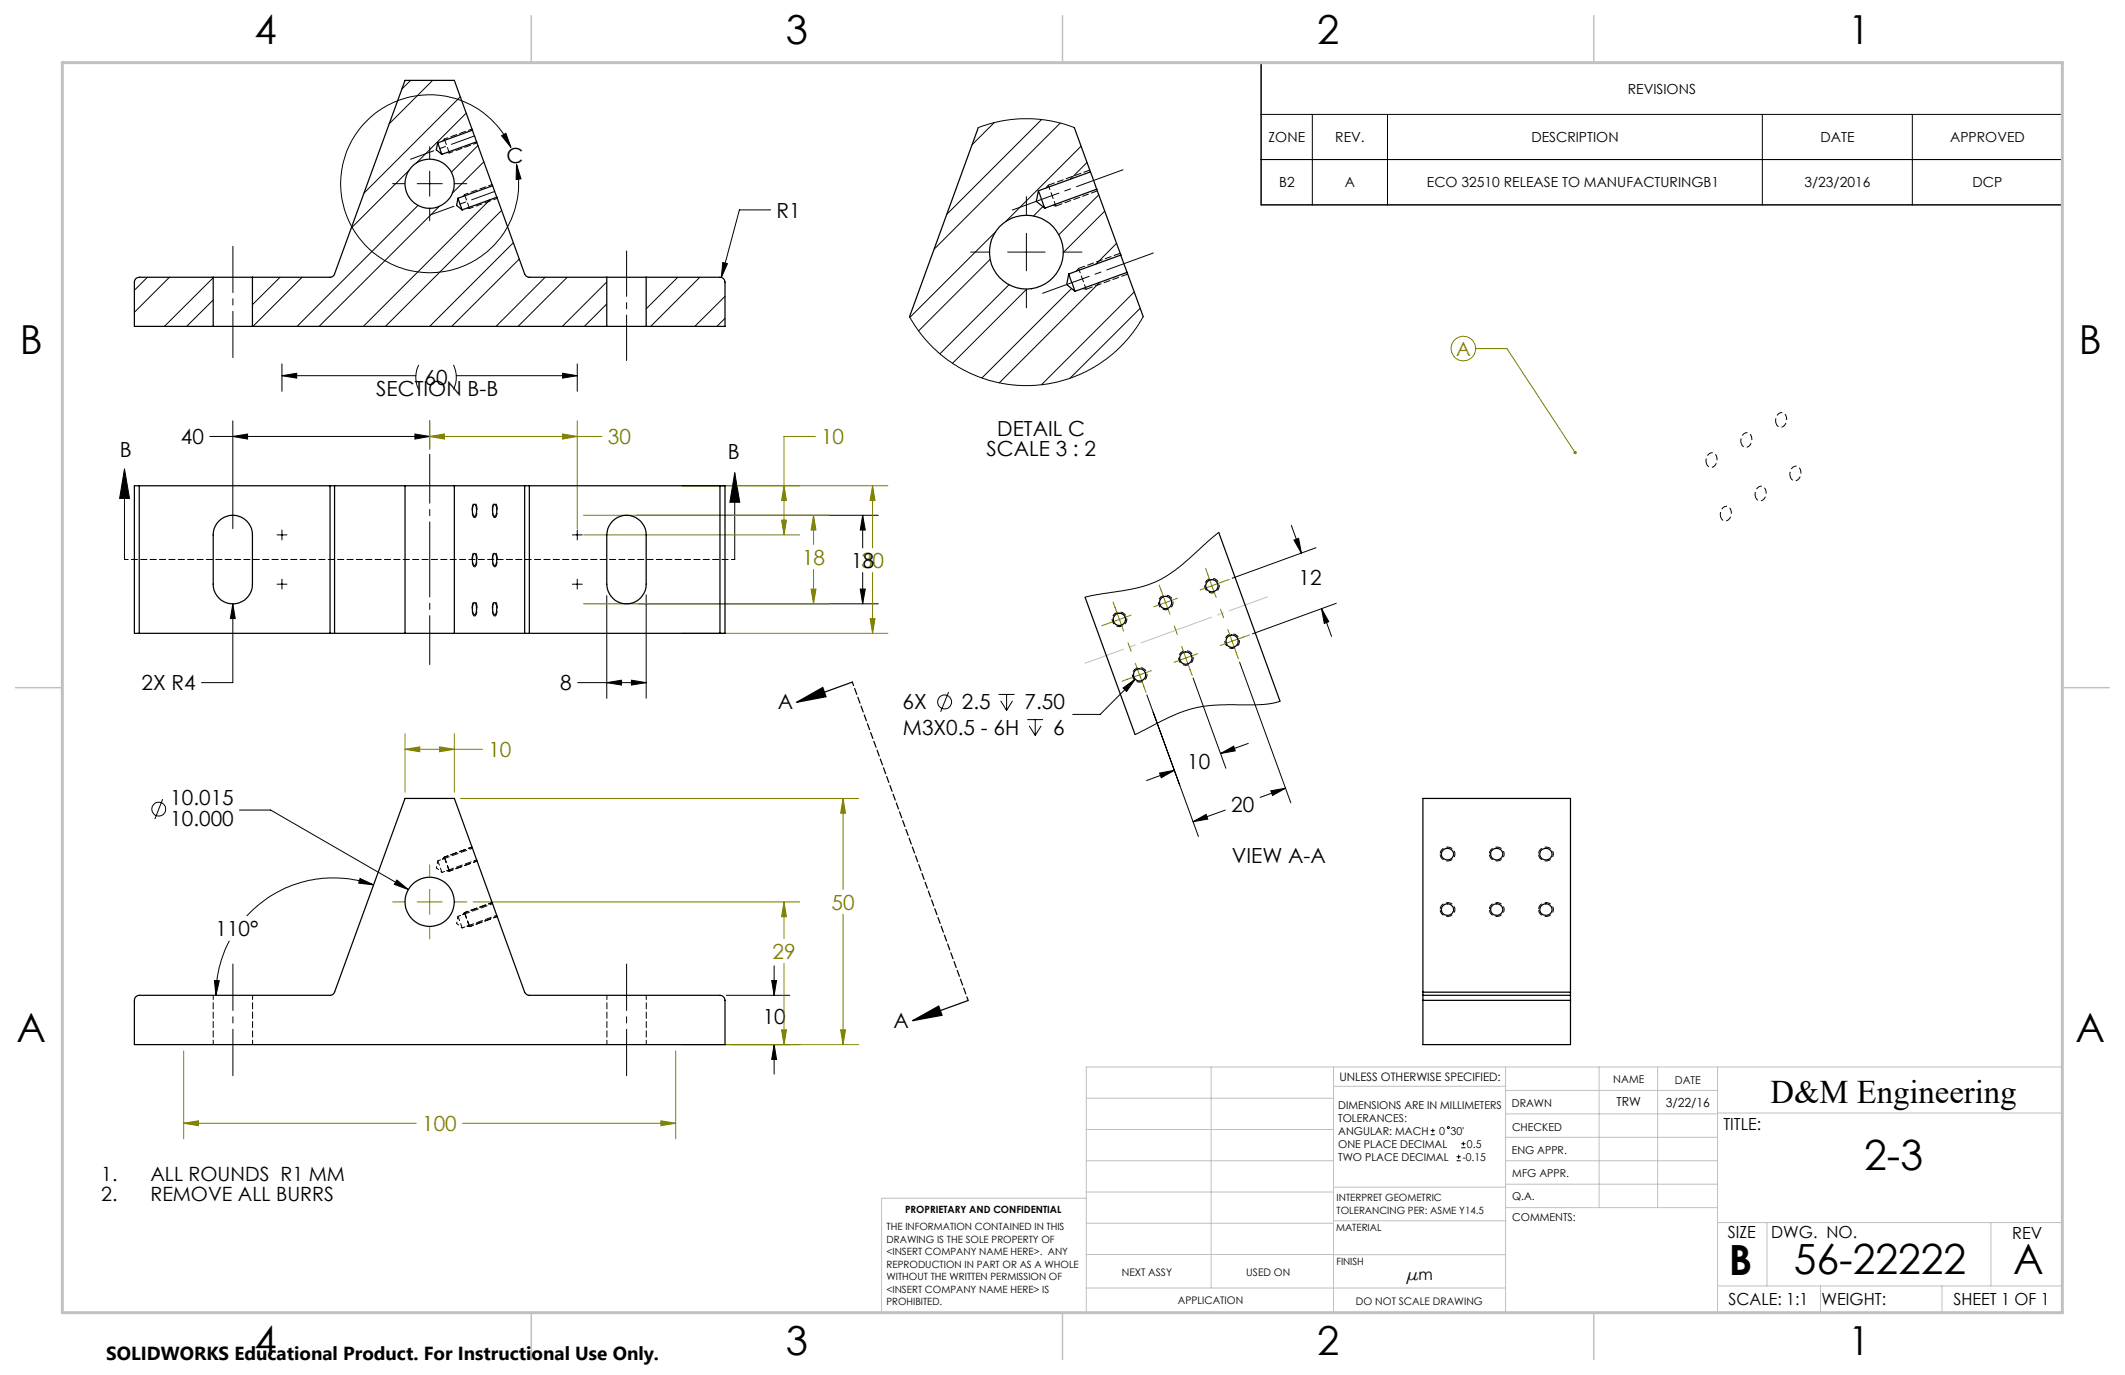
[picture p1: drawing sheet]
<svg xmlns="http://www.w3.org/2000/svg" width="432mm" height="279mm" viewBox="0 0 432 279" stroke-linecap="round" stroke-linejoin="round" font-family="sans-serif">
<g fill="none" stroke="#000" stroke-width=".2">
<path d="M256.3 12.7h162.8v28.9h-162.8zM79.8 37.3h2.4M84.8 37.3h5.1M87.3 29.8v2.4M87.3 34.8v5.1M92.4 37.3h2.5M101.9 27.6l.9-.5 1 2.9zM103.8 30a18.1 18.1 0 0 0-29.7-5 18.1 18.1 0 0 0 7 29.3 18.1 18.1 0 0 0 24.3-17.9l-.4-3M105 33.4l.9 2.9-1 .2zM208.6 39.9v3.7M256.3 32.4h162.8M256.3 23.2h162.8"/>
<path d="M266.7 23.2v18.4M281.9 23.2v18.4M358.1 23.2v18.4M388.6 23.2v18.4M87.3 42.4v2.5M146.9 53.3l.9 .3-1.2 2.8zM156.6 42.7h-6.4l-3.6 13.7M197.2 51.2h3.7M204.8 51.2h7.6M208.6 47.4v7.6M208.6 58.8v3.7M216.2 51.2h3.7"/>
<path d="M57.3 76.3l3-.5v1zM57.3 73.9v5.6M57.3 76.3h27.2M85.1 74.2a5.5 5.5 0 0 0 0 5M92.1 74.2a5.8 5.8 0 0 1 0 5M92.7 76.3h24.6M114.3 75.8l3 .5-3 .5zM117.3 73.9v5.6M25.3 95.3l1 6h-2zM25.3 95.3v18.4M42.6 88.7h44.7M47.3 88.7l3-.5v1z"/>
<path d="M47.3 85.5v21.9M84.3 88.2l3 .5-3 .5zM87.3 85.5v5.6M149.3 96.1l1 6h-2zM149.3 96.1v17.6M56.3 118.7h2M56.3 108.7h2M57.3 107.7v2M57.3 117.7v2M116.3 118.7h2M116.3 108.7h2M117.3 107.7v2"/>
<path d="M117.3 117.7v2M129.4 104.7h49.1M174.8 119.7h1l-.5 3zM175.3 104.7l.5 3h-1zM175.3 104.7v6.6M175.3 116.3v6.4M262.4 106.8l2 5.6M262.9 109.7l1-.3 .5 3zM267.4 111.3l-17 6.2M47.3 122.7l.5 3h-1zM47.3 122.7v16h-6.3M117.4 138.7h13.9"/>
<path d="M123.3 138.7l3-.5v1zM123.3 121v20.9M128.3 138.2l3 .5-3 .5zM129.8 122.7h48.7M131.3 120.9v21M228.2 139.8l2.5-1.8-1.8 2.5zM230.7 138l-7.1 7.2h-5.6M242.4 137.8l6.7 18.3M251.9 134.5l10.4 28.6M268.5 123.7l1.5 2.6-.9 .4zM268.5 123.7l2.1 5.6M271.5 122.6l-17 6.2"/>
<path d="M192.8 140.6l-1.7 4M202.9 141.1h3.3M203.3 142.4l1.2 2M204.5 141.1v3.3M205.7 142.4l-1.2 2M208.7 146.2h3.2M209.1 147.5l1.3 1.9M210.4 146.2v3.2M211.6 147.5l-1.2 1.9M233 141.2l10.5 28.8M235.6 157.1l3-.6-2.6 1.5zM238.6 156.5l-5.6 2.1"/>
<path d="M248 153.1l2.7-1.5 .3 1zM253.6 151.1l-5.6 2M33.1 162.4l-1.6 4M48.6 164.6h6.4l28 16.2M73.2 178.5l2.7 1.3-3-.3zM75.9 179.8a24 24 0 0 0-25.8 6.3M80.6 178.8l2.4 2-2.9-1.1zM242.4 167l2.7-1.5 .3 .9zM249 164.6l-6.6 2.4M258.2 160.7l3-.5-2.6 1.4zM261.2 160.2l-5.2 1.8M43.6 199.2l1 .1-.7 2.9z"/>
<path d="M46.6 191.2a23.3 23.3 0 0 0-2.7 11M156.8 199.2h1l-.5 3zM157.3 196.3v5.9M147.6 202.2h12.9M148.6 212.3h11.9M157.3 212.3l.5 3h-1zM157.3 212.3v6M290.7 230.6h.8M290.7 229.7h.8M291.1 229.3v.9M296 235.9h.8M296 235.1h.8"/>
<path d="M296.4 234.6v.9M296.9 233.2h.9M296.9 232.4h.9M297.4 232v.8"/>
<circle cx="191.9" cy="142.6" r="1.41"/>
<circle cx="32.2" cy="164.4" r="1.41"/>
<circle cx="294.3" cy="229.1" r=".21"/>
</g>
<path d="M173.2 138.6l-11.3 4.1M161.9 142.7l5.3-3 .7 1.9zM185.5 207.4l5.2-3 .7 1.9zM196.7 203.3l-11.2 4.1" fill="none" stroke="#000" stroke-width=".25"/>
<g fill="none" stroke="#808000" stroke-width=".2">
<path d="M299.9 70.8h6.3l13.9 21.2M87.3 85.5v5.8M87.3 88.7h35M87.3 88.7l3-.5v1zM114.3 88.2l3 .5-3 .5zM117.3 85.5v21.9M138.5 98.7h41.9M159.3 98.7l.5 3h-1zM165.7 88.7h-6.4v20M177.3 98.7v12.6M177.3 98.7l.5 3h-1zM118.6 108.7h43.9"/>
<path d="M118.6 104.7h49.9M158.8 105.7h1l-.5 3zM164.8 119.7h1l-.5 3zM165.3 104.7v6M165.3 115.7v7M165.3 104.7l.5 3h-1zM177.3 116.3v12.4M235.5 118.9l1.4 3.5M245 115.5l1.2 3.5M246.2 119l.9 2.4M246.2 119l-2.3 .9M249.8 117.7l-3.6 1.3"/>
<path d="M118.6 122.7h49.9M138.5 128.7h41.9M176.8 125.7h1l-.5 3zM226.2 122.3l1.3 3.6M227.5 125.9l.8 2.3M227.5 125.9l-3.6 1.2M229.8 125l-2.3 .9M230.7 134.8l.9 2.3M231.6 137.1l1.3 3.6M231.6 137.1l-3.6 1.3M234 136.3l-2.4 .8M236.9 122.4l.8 2.4"/>
<path d="M236.9 122.4l-2.4 .9M239.3 121.6l-2.4 .8M240.1 131.3l.8 2.4M240.9 133.7l1.4 3.6M240.9 133.7l-2.3 .9M243.3 132.9l-2.4 .8M249.5 127.9l.9 2.4M250.4 130.3l1.2 3.5M250.4 130.3l-2.4 .9M253.9 129l-3.5 1.3M82.3 149.1v11.9M82.3 152.3h15.7"/>
<path d="M82.3 152.3l3-.5v1zM89.3 151.8l3 .5-3 .5zM92.3 149.1v11.9M87.3 175.7v2.5M93.6 162.2h80.9M171.3 162.2v18.5M171.3 162.2l.5 3h-1zM79.8 183.3h2.4M84.8 183.3h5.1M87.3 180.7v5.1M87.3 188.3v2.5M92.4 183.3h2.5"/>
<path d="M96.1 183.3h66.4M159.3 183.3v7.4M159.3 195.8v16.5M159.3 183.3l.5 3h-1zM171.3 185.8v26.5M37.3 213.5v17.9M137.3 213.5v17.9M138.5 212.3h36M158.8 209.3h1l-.5 3zM170.8 209.3h1l-.5 3zM37.3 228.2h47.3M37.3 228.2l3-.4v.9z"/>
<path d="M94 228.2h43.3M134.3 227.8l3 .4-3 .5z"/>
<circle cx="297.4" cy="70.8" r="2.49"/>
</g>
<path d="M292.6 173.5a1.45 1.45 0 0 1 1.5-1.5 1.45 1.45 0 0 1 1.5 1.5 1.45 1.45 0 0 1-1.5 1.4h-.2a1.44 1.44 0 0 1-1.3-1.4M302.6 173.5a1.45 1.45 0 0 1 1.5-1.5 1.45 1.45 0 0 1 1.5 1.5 1.45 1.45 0 0 1-1.5 1.4h-.2a1.44 1.44 0 0 1-1.3-1.4M312.6 173.5a1.45 1.45 0 0 1 1.5-1.5 1.45 1.45 0 0 1 1.5 1.5 1.45 1.45 0 0 1-1.5 1.4h-.2a1.44 1.44 0 0 1-1.3-1.4M292.6 184.8a1.45 1.45 0 0 1 1.5-1.5 1.45 1.45 0 0 1 1.5 1.5 1.45 1.45 0 0 1-1.5 1.4h-.2a1.44 1.44 0 0 1-1.3-1.4M302.6 184.8a1.45 1.45 0 0 1 1.5-1.5 1.45 1.45 0 0 1 1.5 1.5 1.45 1.45 0 0 1-1.5 1.4h-.2a1.44 1.44 0 0 1-1.3-1.4M312.6 184.8a1.45 1.45 0 0 1 1.5-1.5 1.45 1.45 0 0 1 1.5 1.5 1.45 1.45 0 0 1-1.5 1.4h-.2a1.44 1.44 0 0 1-1.3-1.4" fill="none" stroke="#000" stroke-width=".2" stroke-dasharray="1.3 .6" stroke-dashoffset="-.1" stroke-linecap="butt"/>
<path d="M96.4 115.2a2.61 2.61 0 0 1-.2-2.9 .34 .34 0 0 1 .4-.1 .34 .34 0 0 1 .2 .5 2.49 2.49 0 0 1-.4 2.5M96.4 105.2a2.61 2.61 0 0 1-.2-2.9 .34 .34 0 0 1 .4-.1 .34 .34 0 0 1 .2 .5 2.49 2.49 0 0 1-.4 2.5M100.5 115.2a2.61 2.61 0 0 1-.2-2.9 .34 .34 0 0 1 .5-.1 .34 .34 0 0 1 .1 .5 2.49 2.49 0 0 1-.4 2.5M100.5 105.2a2.61 2.61 0 0 1-.2-2.9 .34 .34 0 0 1 .5-.1 .34 .34 0 0 1 .1 .5 2.49 2.49 0 0 1-.4 2.5M96.4 125.2a2.61 2.61 0 0 1-.2-2.9 .34 .34 0 0 1 .4-.1 .34 .34 0 0 1 .2 .5 2.49 2.49 0 0 1-.4 2.5M100.5 125.2a2.61 2.61 0 0 1-.2-2.9 .34 .34 0 0 1 .5-.1 .34 .34 0 0 1 .1 .5 2.49 2.49 0 0 1-.4 2.5" fill="none" stroke="#000" stroke-width=".2" stroke-dasharray="1.3 .6" stroke-dashoffset=".1" stroke-linecap="butt"/>
<path d="M346.7 94.1a1.45 1.45 0 0 1 1.5-2 1.62 1.62 0 0 1 .7 1.7 1.62 1.62 0 0 1-1.3 1.2l-.6-.4-.3-.5M353.8 90a1.45 1.45 0 0 1 1.5-2 1.62 1.62 0 0 1 .6 1.7 1.62 1.62 0 0 1-1.3 1.2l-.5-.3-.3-.6M360.9 85.9a1.45 1.45 0 0 1 1.5-2 1.62 1.62 0 0 1 .6 1.7 1.62 1.62 0 0 1-1.3 1.2l-.6-.3-.2-.6M363.8 96.8a1.45 1.45 0 0 1 1.5-2 1.62 1.62 0 0 1 .6 1.7 1.62 1.62 0 0 1-1.3 1.2l-.6-.3-.2-.6M349.6 105a1.45 1.45 0 0 1 1.6-2 1.62 1.62 0 0 1 .6 1.6 1.62 1.62 0 0 1-1.3 1.3l-.6-.4-.3-.5M356.7 100.9a1.45 1.45 0 0 1 1.5-2 1.62 1.62 0 0 1 .6 1.7 1.62 1.62 0 0 1-1.3 1.2l-.5-.3-.3-.6" fill="none" stroke="#000" stroke-width=".2" stroke-dasharray="1.3 .6" stroke-dashoffset=".3" stroke-linecap="butt"/>
<path d="M244.9 119.5a1.5 1.5 0 0 1 1.4-2 1.5 1.5 0 0 1 1.3 2.1 1.5 1.5 0 0 1-2.4 .4l-.3-.5M226.1 126.4a1.5 1.5 0 0 1 1.4-2.1 1.5 1.5 0 0 1 1.3 2.2 1.5 1.5 0 0 1-2.4 .4l-.3-.5M230.2 137.6a1.5 1.5 0 0 1 1.4-2 1.5 1.5 0 0 1 1.3 2.2 1.5 1.5 0 0 1-2.4 .3l-.3-.5M235.5 122.9a1.5 1.5 0 0 1 1.4-2 1.5 1.5 0 0 1 1.3 2.2 1.5 1.5 0 0 1-2.4 .3l-.3-.5M239.6 134.2a1.5 1.5 0 0 1 1.4-2 1.5 1.5 0 0 1 1.3 2.1 1.5 1.5 0 0 1-2.4 .4l-.3-.5M249 130.8a1.5 1.5 0 0 1 1.4-2 1.5 1.5 0 0 1 1.3 2.1 1.5 1.5 0 0 1-2.4 .4l-.3-.5" fill="none" stroke="#000" stroke-width=".2" stroke-dasharray="1.3 .6" stroke-dashoffset=".7" stroke-linecap="butt"/>
<path d="M196.7 203.3l-23.5-64.7" fill="none" stroke="#000" stroke-width=".25" stroke-dasharray="1.3 .6" stroke-dashoffset=".5"/>
<path d="M47.3 50v22.7M47.3 218.6v-22.7M127.3 218.6v-22.7" fill="none" stroke="#000" stroke-width=".2" stroke-dasharray="15.2 1.3 1.3 1.3" stroke-dashoffset="5.8"/>
<path d="M87.3 135v-42.7" fill="none" stroke="#000" stroke-width=".2" stroke-dasharray="15.2 1.3 1.3 1.3" stroke-dashoffset="5.3"/>
<path d="M127.3 51v22.3" fill="none" stroke="#000" stroke-width=".2" stroke-dasharray="15.2 1.3 1.3 1.3" stroke-dashoffset="6"/>
<path d="M83.4 32.4l13-4.8M100.5 38.9l-13 4.7" fill="none" stroke="#000" stroke-width=".2" stroke-dasharray="15.2 1.3 1.3 1.3" stroke-dashoffset="10.2"/>
<path d="M95.9 26.2l-5.6 2.1M96.9 29l-5.6 2.1M100 37.5l-5.6 2M101.1 40.3l-5.7 2.1M149.3 113.7h-124M95.9 172.1l-5.6 2.1M96.9 174.9l-5.6 2.1M100 183.4l-5.6 2.1M101.1 186.2l-5.7 2.1" fill="none" stroke="#000" stroke-width=".2" stroke-dasharray="1.3 .6" stroke-dashoffset=".5"/>
<path d="M220.5 134.8l37.1-13.5" fill="none" stroke="#c0c0c0" stroke-width=".2" stroke-dasharray="15.2 1.3 1.3 1.3" stroke-dashoffset="6.9"/>
<g fill="none" stroke="#c0c0c0" stroke-width=".2">
<path d="M246.1 216.8v44.9M271 216.8v49.9M305.9 216.8v49.9M324.9 216.8v28.6M336.8 216.8v28.6M349 216.8v49.9M220.7 235.9h50.3M220.7 229.5h50.3M220.7 223.2h50.3M271 220.7h34.9M305.9 231.1h43.1M305.9 226.3h43.1"/>
<path d="M305.9 221.6h43.1M305.9 235.9h43.1M349 226.2h70.1M220.7 243.5h-41.6v23.2h240v-49.9h-198.4v49.9M220.7 248.6h50.3M220.7 242.2h50.3M220.7 254.9h50.3M271 255h34.9M271 248.1h35M271 241.2h35M305.9 240.6h43.1M306 245.4h43"/>
<path d="M349 248.4h70.1M359.1 248.4v12.9M404.6 248.4v12.9M220.7 261.7h85.2M349 261.3h70.1M369.9 261.3v5.4M394.6 261.3v5.4"/>
</g>
<path d="M107.9 3.2v9.5M215.9 3.2v9.5M323.8 3.2v9.5M3.1 139.7h9.6M419.1 139.7h9.5M107.9 266.7v9.6M215.9 266.7v9.6M323.8 266.7v9.6" fill="none" stroke="#c0c0c0" stroke-width=".3"/>
<path d="M12.7 12.7h406.4v254h-406.4z" fill="none" stroke="#c0c0c0" stroke-width=".6"/>
<path d="M90.3 28.3l1 2.8M94.4 39.5l1 2.9M90.3 174.2l1 2.8M94.4 185.5l1 2.8" fill="none" stroke="#000" stroke-width=".2" stroke-dasharray="1.3 .6" stroke-dashoffset=".1"/>
<path d="M213 37.6l1.6 4.3M219.2 54.5l1.5 4.3" fill="none" stroke="#000" stroke-width=".2" stroke-dasharray="1.3 .6" stroke-dashoffset=".3"/>
<path d="M205.7 42.7l22.5-8.2M234.4 51.4l-22.5 8.2" fill="none" stroke="#000" stroke-width=".2" stroke-dasharray="15.2 1.3 1.3 1.3" stroke-dashoffset="5.2"/>
<path d="M90.3 28.3l-.3 .3M91.3 31.1l-.5-.1M94.4 39.5l-.3 .4M95.4 42.4l-.5-.1M90.3 174.2l-.3 .4M91.3 177l-.5-.1M94.4 185.5l-.3 .3M95.4 188.3l-.5-.1" fill="none" stroke="#000" stroke-width=".2" stroke-dasharray="1.3 .6"/>
<path d="M221.5 34.6l-8.5 3M223 38.8l-8.4 3.1M227.6 51.5l-8.4 3M229.2 55.7l-8.5 3.1" fill="none" stroke="#000" stroke-width=".2" stroke-dasharray="1.3 .6" stroke-dashoffset="-.1"/>
<path d="M213 37.6l-.5 .6M214.6 41.9l-.8-.2M219.2 54.5l-.5 .6M220.7 58.8l-.7-.2" fill="none" stroke="#000" stroke-width=".2" stroke-dasharray="1.3 .6" stroke-dashoffset=".4"/>
<path d="M229.2 130.6l.6 1.7M238.6 127.2l.6 1.7M248 123.8l.6 1.7" fill="none" stroke="#808000" stroke-width=".2" stroke-dasharray="15.2 1.3 1.3 1.3"/>
<g fill="#000">
<path d="M149.3 96.1l1 6h-2zM25.3 95.3l1 6h-2zM101.9 27.6l.9-.5 1 2.9zM105 33.4l.9 2.9-1 .2z"/>
<path d="M80.6 178.8l-.5 .9 2.9 1.1zM73.2 178.5l2.7 1.3-3-.3zM43.6 199.2l1 .1-.7 2.9zM156.8 199.2h1l-.5 3zM157.3 212.3l.5 3h-1zM47.3 122.7l-.5 3h1zM123.3 138.7l3-.5v1zM128.3 138.2l3 .5-3 .5zM47.3 88.7l3-.5v1zM84.3 88.2l3 .5-3 .5zM175.3 104.7l.5 3h-1zM174.8 119.7h1l-.5 3zM268.5 123.7l1.5 2.6-.9 .4zM262.9 109.7l1-.3 .5 3zM242.4 167l2.7-1.5 .3 .9zM258.2 160.7l3-.5-2.6 1.4zM235.6 157.1l3-.6-2.6 1.5zM248 153.1l2.7-1.5 .3 1zM228.2 139.8l.7 .7 1.8-2.5zM57.3 76.3l3-.5v1zM114.3 75.8l3 .5-3 .5zM146.9 53.3l-.3 3.1 1.2-2.8z"/>
<path d="M185.5 207.4l5.2-3 .7 1.9zM161.9 142.7l5.3-3 .7 1.9z"/>
</g>
<g fill="#808000">
<path d="M319.8 91.8a.34 .34 0 0 1 .5-.1 .34 .34 0 0 1 0 .6l-.2-.3 .2 .3h-.2a.33 .33 0 0 1-.3-.2 .33 .33 0 0 1 0-.3z"/>
<path d="M170.8 209.3h1l-.5 3zM171.3 162.2l.5 3h-1zM89.3 151.8l3 .5-3 .5zM82.3 152.3l3-.5v1zM37.3 228.2l3-.4v.9zM134.3 227.8l3 .4-3 .5zM159.3 183.3l.5 3h-1zM158.8 209.3h1l-.5 3zM177.3 98.7l.5 3h-1zM176.8 125.7h1l-.5 3zM87.3 88.7l3-.5v1zM114.3 88.2l3 .5-3 .5zM158.8 105.7h1l-.5 3zM159.3 98.7l.5 3h-1zM165.3 104.7l.5 3h-1zM164.8 119.7h1l-.5 3z"/>
</g>
<g fill="none" stroke="#000" stroke-width=".25">
<path d="M88.9 29l.9 2.4M88.9 29l-.2 1.4 1.1 1M96 26.5l-3.7-10.2h-10l-14.3 39.4a.94 .94 0 0 1-.9 .6h-15.8M96 26.5l.8 2.3M96 26.5l-7.1 2.5M96.8 28.8l3.3 8.9M96.8 28.8l-7 2.6M100.1 37.7l.9 2.4M100.1 37.7l-7 2.6M198.8 25.9l-14 38.4M211 38.8l1.3 3.5M211 38.8l-.4 2.1 1.7 1.4"/>
<path d="M218.3 25.9l3.3 9M221.6 34.9l1.2 3.6M221.6 34.9l-10.6 3.9M222.8 38.5l5 13.3M222.8 38.5l-10.5 3.8M43.3 56.3h-15a.96 .96 0 0 0-1 1v9h16M43.3 56.3h8M43.3 56.3v10M51.3 56.3v10M93.1 40.3l.8 2.4M93.1 40.3l-.3 1.4 1.1 1M101 40.1l5.6 15.6a1.03 1.03 0 0 0 1 .6h15.7"/>
<path d="M101 40.1l-7.1 2.6M123.3 56.3h8M123.3 56.3v10M131.3 56.3h15a1.02 1.02 0 0 1 1 1v9h-16M131.3 56.3v10M217.2 55.7l1.2 3.5M217.2 55.7l-.5 2.1 1.7 1.4M227.8 51.8l1.2 3.6M227.8 51.8l-10.6 3.9M229 55.4l-10.6 3.8M229 55.4l3.3 8.9M43.3 66.3h8"/>
<path d="M51.3 66.3h72M123.3 66.3h8M28.3 98.7h-1v30h1M28.3 98.7h38.8M28.3 98.7v30M67.1 98.7h.9M67.1 98.7v30M68 98.7h38.6M68 98.7v30M82.3 98.7v30M92.3 98.7v30M106.6 98.7h1"/>
<path d="M106.6 98.7v30M107.6 98.7h38.7M107.6 98.7v30M146.3 98.7h1v30h-1M146.3 98.7v30M44.5 105.9a4 4 0 0 1 4.3-.9 4 4 0 0 1 2.5 3.7v10a4 4 0 0 1-4 4 4 4 0 0 1-4-4v-10a3.8 3.8 0 0 1 1.2-2.8zM96.3 102.5l.1-.1a2.19 2.19 0 0 1 0 2.6 1.95 1.95 0 0 1-.1-2.5zM96.3 112.5h.1a2.13 2.13 0 0 1 0 2.4 1.92 1.92 0 0 1-.1-2.4zM100.4 102.5l.1-.1a2.19 2.19 0 0 1 0 2.6 2.09 2.09 0 0 1-.1-2.5zM100.4 112.5h.1a2.13 2.13 0 0 1 0 2.4 1.87 1.87 0 0 1-.3-2.1zM124.5 105.9a4 4 0 0 1 4.3-.9 4 4 0 0 1 2.5 3.7v10a4 4 0 0 1-4 4 4 4 0 0 1-4-4v-10a4.1 4.1 0 0 1 1.2-2.8zM247.6 108.2l12.5 34.3"/>
<path d="M28.3 128.7h38.8M67.1 128.7h.9M68 128.7h38.6M96.3 122.5l.1-.1a2.19 2.19 0 0 1 0 2.6 1.95 1.95 0 0 1-.1-2.5zM100.4 122.5l.1-.1a2.19 2.19 0 0 1 0 2.6 2.09 2.09 0 0 1-.1-2.5zM106.6 128.7h1M107.6 128.7h38.7M220.5 121.4l10.1 27.9M27.6 202.6l.7-.4h38.8a.97 .97 0 0 0 .9-.6l14.3-39.4h10l14.3 39.4a1.07 1.07 0 0 0 1 .6h38.7a1.09 1.09 0 0 1 1 1.1v9h-120v-9zM289.1 202.2v1.1M289.1 201.6v.6M289.1 201.6v-39.4h30v39.4"/>
<path d="M289.1 202.2h30M289.1 203.3v9h30v-9M289.1 203.3h30M289.1 201.6h30M319.1 202.2v1.1M319.1 201.6v.6"/>
<circle cx="87.3" cy="37.3" r="5"/>
<circle cx="208.5" cy="51.2" r="7.5"/>
<circle cx="246.3" cy="119" r="1.25"/>
<circle cx="227.5" cy="125.9" r="1.26"/>
<circle cx="231.6" cy="137.1" r="1.25"/>
<circle cx="236.9" cy="122.4" r="1.25"/>
<circle cx="241" cy="133.7" r="1.26"/>
<circle cx="250.4" cy="130.3" r="1.26"/>
<circle cx="294.1" cy="173.6" r="1.22"/>
<circle cx="304.1" cy="173.6" r="1.22"/>
<circle cx="314.1" cy="173.6" r="1.22"/>
<circle cx="87.3" cy="183.3" r="5"/>
<circle cx="294.1" cy="184.9" r="1.21"/>
<circle cx="304.1" cy="184.9" r="1.21"/>
<circle cx="314.1" cy="184.9" r="1.21"/>
</g>
<path d="M89 174.9l.8 2.4M93.1 186.2l.8 2.4" fill="none" stroke="#000" stroke-width=".2" stroke-dasharray="1.3 .6" stroke-dashoffset=".3"/>
<path d="M43.3 212.2v-10M51.3 212.2v-10M123.3 212.2v-10M131.3 212.2v-10" fill="none" stroke="#000" stroke-width=".2" stroke-dasharray="1.3 .6" stroke-dashoffset=".4"/>
<path d="M88.7 176.4l1.1 .9M89 174.9l-.3 1.5M89.8 177.3l7.1-2.6M96 172.4l-7 2.5M92.8 187.6l1.1 1M93.1 186.2l-.3 1.4M93.9 188.6l7.1-2.6M100.1 183.6l-7 2.6" fill="none" stroke="#000" stroke-width=".2" stroke-dasharray="1.3 .6" stroke-dashoffset=".7"/>
<g fill="none" stroke="#000" stroke-width=".2">
<path d="M83.4 16.3l-1.7 1.8M87.9 16.3l-8.8 8.9M93.5 19.7l-19.6 19.6M83.1 34.6l-11.7 11.7M94.7 23l-10.1 10.2M97.1 29.6l-5.4 5.4M98.3 32.9l-6.4 6.4M198.8 25.9l2.2-.7 2.3-.6 4-.5h2.6l3.4 .4 2.4 .5 2.6 .9M202 24.9l-4.5 4.5M211.6 24.3l-19.2 19.3M215.4 25l-25.6 25.6M219.7 29.7l-15.3 15.2"/>
<path d="M220.9 33l-3.4 3.4M223.3 39.6l-8.1 8.1M30 56.3l-2.7 2.7M34.4 56.3l-7.1 7.2M43.3 56.4l-9.9 9.9M56.9 56.3l-5.6 5.6M61.4 56.3l-10 10M84.9 41.7l-24.5 24.6M89.3 41.9l-24.5 24.4M99.6 40.6l-25.8 25.7M101.9 42.8l-23.6 23.5M104.3 49.3l-17 17"/>
<path d="M105.5 52.6l-13.7 13.7M110.8 56.3l-10 10M115.3 56.3l-10 10M123.3 57.3l-9 9M137.7 56.3l-6.4 6.5M142.2 56.3l-10 10M201.2 52.7l-14.5 14.5M202.3 47.1l-17.4 17.4M205 57.9l-14 14M208.6 58.7l-15.1 15.1M211.9 42l-1.9 1.9M217.7 58.6l-18.2 18.2"/>
<path d="M223.4 57.4l-20.3 20.4M224.5 42.9l-8.5 8.4M226.9 49.5l-4.2 4.2M230.5 59.3l-18.9 18.9M43.3 61l-5.4 5.3M123.3 61.8l-4.6 4.5M147.3 60.2l-6.1 6.1M147.3 64.7l-1.6 1.6M184.8 64.3l1.8 2.9 1.8 2.2 2.8 2.7 2.7 1.9 3.3 1.9 3.5 1.3 3.6 .8 3.3 .4 4.2-.2 3.1-.6 4.1-1.3 3.2-1.6 2.7-1.8 2.9-2.5 2.5-2.9 2-3.2M231.7 62.7l-14.2 14.1M247.6 108.2l-8.1 7.2-1.6 1.1-2.6 1.5-2.1 .9-2.5 .7-7.9 1.2-2.3 .6M260.1 142.5l-1.5 .4-1.8 .3-9.7 .1-3 .3-1.6 .3-4.1 1.5-7.8 3.9"/>
</g>
<g font-size="8.5">
<text x="378.8" y="237.7">2-3</text>
<text x="351.3" y="259">B</text>
<text x="364.5" y="258.9">56-22222</text>
<text x="409.1" y="258.9">A</text>
</g>
<g font-size="8.1">
<text x="51.7" y="9">4</text>
<text x="159.7" y="9">3</text>
<text x="267.6" y="9">2</text>
<text x="375.6" y="9">1</text>
<text x="4" y="72">B</text>
<text x="422.4" y="72">B</text>
<text x="3.3" y="211.7">A</text>
<text x="421.7" y="211.7">A</text>
<text x="51.7" y="275.2">4</text>
<text x="159.7" y="275.2">3</text>
<text x="267.6" y="275.2">2</text>
<text x="375.6" y="275.2">1</text>
</g>
<text font-size="6.7" x="359.8" y="224.1">D&amp;M Engineering</text>
<g font-size="4.2">
<text x="102.9" y="33.2">C</text>
<text x="157.8" y="44.2">R1</text>
<text x="76.4" y="80.4">SECTION B-B</text>
<text x="86.3" y="78.2">60</text>
<text x="202.6" y="88.5">DETAIL C</text>
<text x="24.3" y="92.8">B</text>
<text x="36.8" y="90.3">40</text>
<text x="147.9" y="93.2">B</text>
<text x="200.4" y="92.7">SCALE 3 : 2</text>
<text x="173" y="115.4">18</text>
<text x="263.9" y="118.9">12</text>
<text x="28.8" y="140.3">2X R4</text>
<text x="113.9" y="140.3">8</text>
<text x="158" y="144.1">A</text>
<text x="183.4" y="144.2">6X</text>
<text x="183.5" y="149.3">M3X0.5 - 6H</text>
<text x="195.5" y="144.2">2.5</text>
<text x="208.2" y="144.2">7.50</text>
<text x="214" y="149.3">6</text>
<text x="241.2" y="156.3">10</text>
<text x="34.6" y="163.7">10.015</text>
<text x="34.6" y="167.8">10.000</text>
<text x="250.2" y="164.9">20</text>
<text x="250.3" y="175.4">VIEW A-A</text>
<text x="43.8" y="190.2">110°</text>
<text x="155" y="208.1">10</text>
<text x="181.6" y="208.9">A</text>
</g>
<g font-size="4.2" fill="#808000">
<text x="123.5" y="90.3">30</text>
<text x="166.8" y="90.3">10</text>
<text x="163" y="114.8">18</text>
<text x="175" y="115.4">30</text>
<text x="99.2" y="153.8">10</text>
<text x="169" y="184.8">50</text>
<text x="157" y="194.8">29</text>
<text x="85.8" y="229.8">100</text>
</g>
<text font-size="4" fill="#808000" x="295.9" y="72.2">A</text>
<g font-size="4">
<text x="20.6" y="240.1">1.</text>
<text x="20.6" y="244.1">2.</text>
<text x="30.6" y="240.1">ALL ROUNDS R1 MM</text>
<text x="30.6" y="244.1">REMOVE ALL BURRS</text>
</g>
<text font-size="3.8" x="21.6" y="276.3">SOLIDWORKS Educational Product. For Instructional Use Only.</text>
<g font-size="3.4">
<text x="350.2" y="229.5">TITLE:</text>
<text x="351.1" y="251.6">SIZE</text>
<text x="359.9" y="251.6">DWG. NO.</text>
<text x="408.9" y="251.7">REV</text>
<text x="351.2" y="265.2">SCALE: 1:1</text>
<text x="370.1" y="265.3">WEIGHT:</text>
<text x="396.9" y="265.2">SHEET 1 OF 1</text>
</g>
<text font-size="3.2" x="285.7" y="260.1">mm</text>
<g font-size="2.8">
<text x="330.8" y="19">REVISIONS</text>
<text x="257.8" y="28.9">ZONE</text>
<text x="271.3" y="28.9">REV.</text>
<text x="311.2" y="28.9">DESCRIPTION</text>
<text x="369.9" y="28.9">DATE</text>
<text x="396.3" y="28.9">APPROVED</text>
<text x="259.9" y="38.1">B2</text>
<text x="273.3" y="38.1">A</text>
<text x="289.9" y="38.1">ECO 32510 RELEASE TO MANUFACTURINGB1</text>
<text x="366.7" y="38.1">3/23/2016</text>
<text x="400.8" y="38.1">DCP</text>
</g>
<g font-size="2.5">
<text x="328.5" y="224.8">TRW</text>
<text x="338.5" y="224.9">3/22/16</text>
</g>
<text font-size="2.4" x="272.2" y="219.7">UNLESS OTHERWISE SPECIFIED:</text>
<g font-size="2.2">
<text x="327.8" y="220.1">NAME</text>
<text x="340.3" y="220.2">DATE</text>
<text x="271.9" y="225.3">DIMENSIONS ARE IN MILLIMETERS</text>
<text x="271.9" y="227.9">TOLERANCES:</text>
<text x="307.2" y="224.9">DRAWN</text>
<text x="271.9" y="233.2">ONE PLACE DECIMAL</text>
<text x="271.9" y="230.6">ANGULAR: MACH</text>
<text x="292.5" y="230.6">0</text>
<text x="294.7" y="230.6">30'</text>
<text x="298.1" y="233.2">0.5</text>
<text x="307.3" y="229.8">CHECKED</text>
<text x="271.9" y="235.9">TWO PLACE DECIMAL</text>
<text x="297.1" y="235.9">-0.15</text>
<text x="307.2" y="234.5">ENG APPR.</text>
<text x="307.3" y="239.2">MFG APPR.</text>
<text x="307.3" y="243.9">Q.A.</text>
<text x="307.3" y="248.1">COMMENTS:</text>
</g>
<g font-size="2.1">
<text x="227.9" y="259.2">NEXT ASSY</text>
<text x="253.3" y="259.2">USED ON</text>
<text x="239.3" y="265">APPLICATION</text>
<text x="275.5" y="265.1">DO NOT SCALE DRAWING</text>
</g>
<g font-size="2">
<text x="271.6" y="244.1">INTERPRET GEOMETRIC</text>
<text x="180.2" y="250">THE INFORMATION CONTAINED IN THIS</text>
<text x="183.9" y="246.4">PROPRIETARY AND CONFIDENTIAL</text>
<text x="271.5" y="250.2">MATERIAL</text>
<text x="271.6" y="246.6">TOLERANCING PER: ASME Y14.5</text>
<text x="180.2" y="252.5">DRAWING IS THE SOLE PROPERTY OF</text>
<text x="180.2" y="255.1">&lt;INSERT COMPANY NAME HERE&gt;. ANY</text>
<text x="180.2" y="257.6">REPRODUCTION IN PART OR AS A WHOLE</text>
<text x="271.5" y="257">FINISH</text>
<text x="180.2" y="260.1">WITHOUT THE WRITTEN PERMISSION OF</text>
<text x="180.2" y="262.6">&lt;INSERT COMPANY NAME HERE&gt; IS</text>
<text x="180.2" y="265.2">PROHIBITED.</text>
</g>
</svg>
